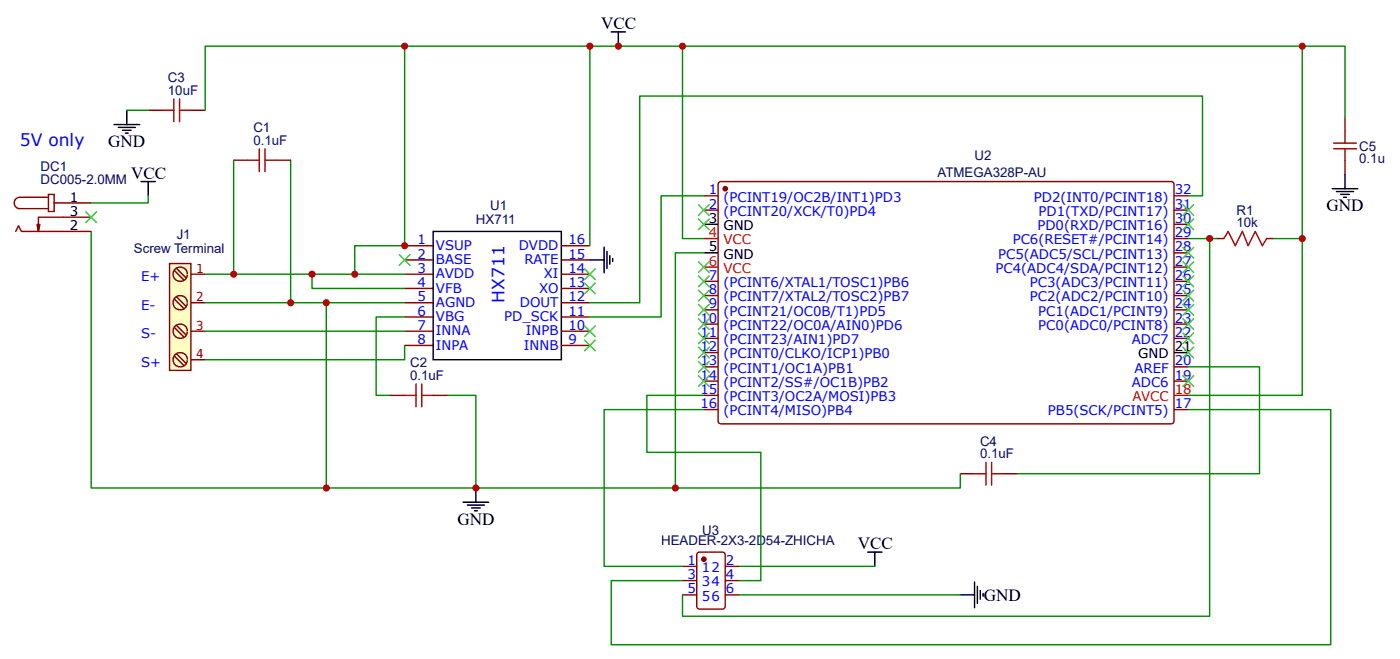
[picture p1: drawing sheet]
<svg xmlns="http://www.w3.org/2000/svg" width="260mm" height="122mm" viewBox="0 0 260 122" stroke-linecap="round" stroke-linejoin="round" font-family="sans-serif">
<path d="M80.4 43h23.8v23.8h-23.8z" fill="none" stroke="#000" stroke-width=".26"/>
<g fill="none" stroke="#800" stroke-width=".26">
<path d="M75.1 45.6h5.3M75.1 48.3h5.3M75.1 50.9h5.3M75.1 53.6h5.3M75.1 56.2h5.3M75.1 58.8h5.3M104.2 45.6h5.3M104.2 48.3h5.3M104.2 50.9h5.3M104.2 53.6h5.3M104.2 56.2h5.3M104.2 58.8h5.3"/>
<path d="M75.1 61.5h5.3M75.1 64.1h5.3M104.2 61.5h5.3M104.2 64.1h5.3"/>
</g>
<path d="M31.5 48.9h4v19.9h-4z" fill="#ffffc2" stroke="#840000" stroke-width=".26"/>
<g fill="none" stroke="#840000" stroke-width=".26">
<path d="M32.4 55.5l1.7 1.8M32.4 50.2l1.7 1.8M32.8 49.8l1.7 1.8M32.8 55.1l1.7 1.8M34.8 56.2a1.32 1.32 0 0 0-2-1.2 1.32 1.32 0 0 0-.1 2.3 1.32 1.32 0 0 0 2.1-1M34.8 50.9a1.32 1.32 0 0 0-2-1.2 1.32 1.32 0 0 0-.1 2.3 1.32 1.32 0 0 0 2.1-1M35.5 50.9h2.6M35.5 56.2h2.6M32.4 66.1l1.7 1.7M32.4 60.8l1.7 1.7M32.8 60.4l1.7 1.8M32.8 65.7l1.7 1.7"/>
<path d="M34.8 66.8a1.32 1.32 0 0 0-2-1.2 1.32 1.32 0 0 0-.1 2.3 1.32 1.32 0 0 0 2.1-1M34.8 61.5a1.32 1.32 0 0 0-2-1.2 1.32 1.32 0 0 0-.1 2.3 1.32 1.32 0 0 0 2.1-1M35.5 61.5h2.6M35.5 66.8h2.6"/>
</g>
<g fill="none" stroke="#080" stroke-width=".26">
<path d="M75.1 8.6v37h-9.2v5.3M109.5 8.6v37M126.7 8.6h115.1v64.8h-21.1M241.8 8.6h8v13.2M23.5 20.5h4M27.5 36.4v1.3h-10.6M38.1 20.5v-11.9h88.6v35.7h4M43.4 29.7v21.2M54 29.7v26.5M130.7 36.4h-7.9v22.4h-13.3M220.7 36.4h2.6v-18.6h-104.5v38.4h-9.3M16.9 43v47.6h43.7"/>
<path d="M38.1 50.9h37M38.1 56.2h37M57.9 50.9v2.7h17.2M60.6 56.2v34.4h27.8v-17.2h-5.3M75.1 58.8h-5.3v14.6h2.7M130.7 46.9h-5.3v43.7h-37M220.7 44.3h5.3M224.6 44.3v70.1h-97.9v-4M236.5 44.3h5.3M38.1 61.5h37M75.1 64.1v2.7h-37M130.7 76h-18.5v29.1h14.5"/>
<path d="M130.7 73.4h-10.6v10.6h21.2v23.8h-4M220.7 68.1h13.2v19.8h-45M220.7 76h26.4v43.7h-133.6v-11.9h13.2M178.3 87.9v2.7h-52.9M137.3 105.1h25.2M137.3 110.4h41"/>
</g>
<g fill="none" stroke="#800" stroke-width=".26">
<path d="M9 36.1h1.1v3.2h-1.1zM9 36.6h-5.3a1.06 1.06 0 0 0-1.1 1.1 1.06 1.06 0 0 0 1.1 1h5.3M10.1 37.7h6.8M27.5 20.5h2.7M35.5 20.5h2.6M43.4 29.7h2.6M51.3 29.7h2.7M130.7 36.4h2.6M130.7 39h2.6M133.6 33.8h84.2l.2 .4-.1 44.2-.4 .3-83.9-.1-.3-.4v-44zM218 36.4h2.7M218 39h2.7"/>
<path d="M249.8 21.8v2.6M249.8 29.7v2.7M2.9 43l.5-1.1 .6 1.1h12.9M7.4 41.6l-.3 1.4M16.9 40.3h-9.8v2.7l-.2-1.4M130.7 52.2h2.6M130.7 54.9h2.6M130.7 57.5h2.6M218 52.2h2.7M218 54.9h2.7M218 57.5h2.7M218 49.6h2.7"/>
<path d="M218 46.9h2.7M218 44.3h2.7M218 41.6h2.7M226 44.3h1.3M235.2 44.3h1.3M72.5 73.4h2.6M80.4 73.4h2.7M130.7 60.2h2.6M130.7 62.8h2.6M130.7 65.5h2.6M130.7 68.1h2.6M130.7 70.7h2.6"/>
<path d="M130.7 73.4h2.6M130.7 76h2.6M218 60.2h2.7M218 62.8h2.7M218 68.1h2.7M218 70.7h2.7M218 76h2.7M178.3 87.9h2.7M186.3 87.9h2.6M126.7 105.1h2.7M126.7 110.4h2.7M126.7 107.8h2.7"/>
<path d="M129.5 102.8l.4-.3h4.2l.5 .3 .1 9.8-.3 .4-4.5 .1-.4-.3zM134.7 105.1h2.6M134.7 110.4h2.6M134.7 107.8h2.6"/>
</g>
<g fill="#800" stroke="#800" stroke-width=".26">
<circle cx="134.7" cy="35" r=".4"/>
<circle cx="130.7" cy="103.8" r=".4"/>
</g>
<g fill="none" stroke="#000" stroke-width=".26">
<path d="M113.5 5.9h2.7M114.8 5.9v2.7M21.2 23.1h4.7M22 23.7h3.1M22.8 24.2h1.5M23.3 24.7h.5M23.5 20.5v2.6M26.2 33.7h2.6M27.5 33.7v2.7M247.4 35h4.7M248.2 35.6h3.2M249 36.1h1.6"/>
<path d="M249.5 36.6h.5M249.8 32.4v2.6M109.5 48.3h2.7M112.2 45.9v4.7M112.7 46.7v3.1M113.2 47.5v1.6M113.8 48v.5M130.7 41.6h2.6M130.7 46.9h2.6M218 65.5h2.7M86 93.2h4.8M86.8 93.8h3.2"/>
<path d="M87.6 94.3h1.6M88.1 94.8h.5M88.4 90.6v2.6M161.1 102.5h2.7M162.5 102.5v2.6M178.3 110.4h2.7M181 108.1v4.7M181.5 108.8v3.2M182 109.6v1.6M182.6 110.2v.5"/>
</g>
<path d="M130.7 44.3h2.6M130.7 49.6h2.6M218 73.4h2.7" fill="none" stroke="#f00" stroke-width=".26"/>
<g fill="none" stroke="#a00000" stroke-width=".26">
<path d="M32.3 18.4v4.2M33.3 18.4v4.2M30.2 20.5h2.1M33.3 20.5h2.2M46 29.7h2.2M48.2 27.6v4.3M49.2 29.7h2.1M49.2 27.6v4.3M247.6 26.6h4.3M247.6 27.6h4.3M249.8 24.4v2.2M249.8 27.6v2.1"/>
<path d="M227.3 44.3l.8-1.3 1.3 2.6 1.3-2.6 1.1 2.6 1.3-2.6 1.3 2.6 .8-1.3M75.1 73.4h2.2M77.3 71.3v4.2M78.3 73.4h2.1M78.3 71.3v4.2M181 87.9h2.1M183.1 85.8v4.3M184.1 87.9h2.2M184.1 85.8v4.3"/>
</g>
<g fill="#000" stroke="#3c3" stroke-width=".26">
<path d="M15.9 39.3l2.1 2.1zM18 39.3l-2.1 2.1z"/>
<path d="M129.6 37.9l2.2 2.2zM131.8 37.9l-2.2 2.2z"/>
<path d="M219.6 37.9l2.1 2.2zM221.7 37.9l-2.1 2.2z"/>
<path d="M74.1 47.2l2.1 2.1zM76.2 47.2l-2.1 2.1z"/>
<path d="M108.5 52.5l2.1 2.1zM110.6 52.5l-2.1 2.1z"/>
<path d="M108.5 49.8l2.1 2.2zM110.6 49.8l-2.1 2.2z"/>
<path d="M129.6 48.5l2.2 2.1zM129.6 50.6l2.2-2.1z"/>
<path d="M129.6 51.2l2.2 2.1zM129.6 53.3l2.2-2.1z"/>
<path d="M129.6 53.8l2.2 2.1zM131.8 53.8l-2.2 2.1z"/>
<path d="M129.6 56.5l2.2 2.1zM129.6 58.6l2.2-2.1z"/>
<path d="M129.6 59.1l2.2 2.1zM129.6 61.2l2.2-2.1z"/>
<path d="M129.6 40.6l2.2 2.1zM131.8 40.6l-2.2 2.1z"/>
<path d="M219.6 59.1l2.1 2.1zM221.7 59.1l-2.1 2.1z"/>
<path d="M219.6 56.5l2.1 2.1zM221.7 56.5l-2.1 2.1z"/>
<path d="M219.6 53.8l2.1 2.1zM221.7 53.8l-2.1 2.1z"/>
<path d="M219.6 51.2l2.1 2.1zM221.7 51.2l-2.1 2.1z"/>
<path d="M219.6 48.5l2.1 2.1zM221.7 48.5l-2.1 2.1z"/>
<path d="M219.6 45.9l2.1 2.1zM221.7 45.9l-2.1 2.1z"/>
<path d="M219.6 40.6l2.1 2.1zM221.7 40.6l-2.1 2.1z"/>
<path d="M108.5 63.1l2.1 2.1zM110.6 63.1l-2.1 2.1z"/>
<path d="M108.5 60.4l2.1 2.1zM110.6 60.4l-2.1 2.1z"/>
<path d="M129.6 61.8l2.2 2.1zM131.8 61.8l-2.2 2.1z"/>
<path d="M129.6 64.4l2.2 2.1zM129.6 66.5l2.2-2.1z"/>
<path d="M129.6 67l2.2 2.2zM129.6 69.2l2.2-2.2z"/>
<path d="M129.6 69.7l2.2 2.1zM131.8 69.7l-2.2 2.1z"/>
<path d="M219.6 64.4l2.1 2.1zM221.7 64.4l-2.1 2.1z"/>
<path d="M219.6 69.7l2.1 2.1zM221.7 69.7l-2.1 2.1z"/>
<path d="M219.6 61.8l2.1 2.1zM221.7 61.8l-2.1 2.1z"/>
</g>
<g fill="#c00">
<circle cx="57.9" cy="50.9" r=".66"/>
<circle cx="60.6" cy="56.2" r=".66"/>
<circle cx="54" cy="56.2" r=".66"/>
<circle cx="109.5" cy="8.6" r=".66"/>
<circle cx="75.1" cy="8.6" r=".66"/>
<circle cx="65.9" cy="50.9" r=".66"/>
<circle cx="75.1" cy="45.6" r=".66"/>
<circle cx="114.8" cy="8.6" r=".66"/>
<circle cx="126.7" cy="8.6" r=".66"/>
<circle cx="125.4" cy="90.6" r=".66"/>
<circle cx="241.8" cy="8.6" r=".66"/>
<circle cx="88.4" cy="90.6" r=".66"/>
<circle cx="43.4" cy="50.9" r=".66"/>
<circle cx="241.8" cy="44.3" r=".66"/>
<circle cx="60.6" cy="90.6" r=".66"/>
<circle cx="224.6" cy="44.3" r=".66"/>
</g>
<g font-size="3.2">
<text x="111.7" y="5.4">VCC</text>
<text x="20.1" y="27.4">GND</text>
<text x="24.3" y="33.2">VCC</text>
<text x="246.3" y="39.3">GND</text>
<text x="84.9" y="97.5">GND</text>
<text x="159.3" y="102">VCC</text>
<text x="182.7" y="111.5">GND</text>
</g>
<g font-size="3.2" fill="#00f">
<text x="3.7" y="27.1">5V only</text>
<text x="93.7" y="56.2" transform="rotate(-90 93.7 56.2)">HX711</text>
</g>
<g font-size="2.5" fill="#000080">
<text x="31.2" y="17.6">10uF</text>
<text x="31.2" y="15.3">C3</text>
<text x="47.1" y="26.8">0.1uF</text>
<text x="47.1" y="24.6">C1</text>
<text x="181" y="29.7">U2</text>
<text x="252.4" y="28">C5</text>
<text x="7.5" y="34.1">DC005-2.0MM</text>
<text x="7.5" y="31.8">DC1</text>
<text x="174.1" y="32.9">ATMEGA328P-AU</text>
<text x="252.4" y="30.3">0.1u</text>
<text x="88.4" y="41.6">HX711</text>
<text x="91" y="39">U1</text>
<text x="229.6" y="39.9">R1</text>
<text x="24.9" y="46.9">Screw Terminal</text>
<text x="32.8" y="44.3">J1</text>
<text x="229.6" y="42.2">10k</text>
<text x="76.2" y="70.5">0.1uF</text>
<text x="76.2" y="68.2">C2</text>
<text x="182" y="82.8">C4</text>
<text x="182" y="85">0.1uF</text>
<text x="122.8" y="101.2">HEADER-2X3-2D54-ZHICHA</text>
<text x="130.4" y="99.3">U3</text>
</g>
<g font-size="2.5">
<text x="13" y="40.1">3</text>
<text x="13" y="37.4">1</text>
<text x="131.6" y="41.4">3</text>
<text x="13" y="42.7">2</text>
<text x="131.6" y="46.7">5</text>
<text x="134.3" y="42.7">GND</text>
<text x="134.3" y="48">GND</text>
<text x="218.1" y="65.2">21</text>
<text x="211.4" y="66.5">GND</text>
</g>
<g font-size="2.5" fill="#00f">
<text x="131.6" y="36.1">1</text>
<text x="131.6" y="38.7">2</text>
<text x="134.3" y="37.4">(PCINT19/OC2B/INT1)PD3</text>
<text x="134.3" y="40.1">(PCINT20/XCK/T0)PD4</text>
<text x="192" y="37.4">PD2(INT0/PCINT18)</text>
<text x="192.8" y="40.1">PD1(TXD/PCINT17)</text>
<text x="218.1" y="41.4">30</text>
<text x="218.1" y="38.7">31</text>
<text x="218.1" y="36.1">32</text>
<text x="77.5" y="45.3">1</text>
<text x="77.5" y="48">2</text>
<text x="81" y="46.4">VSUP</text>
<text x="96.3" y="46.4">DVDD</text>
<text x="105.6" y="48">15</text>
<text x="105.6" y="45.3">16</text>
<text x="185.3" y="48">PC5(ADC5/SCL/PCINT13)</text>
<text x="188.1" y="45.3">PC6(RESET#/PCINT14)</text>
<text x="192.6" y="42.7">PD0(RXD/PCINT16)</text>
<text x="218.1" y="46.7">28</text>
<text x="218.1" y="44">29</text>
<text x="26.2" y="52.2">E+</text>
<text x="77.5" y="50.6">3</text>
<text x="77.5" y="53.3">4</text>
<text x="81" y="49.1">BASE</text>
<text x="81" y="51.7">AVDD</text>
<text x="97.4" y="49.1">RATE</text>
<text x="101" y="51.7">XI</text>
<text x="105.6" y="53.3">13</text>
<text x="105.6" y="50.6">14</text>
<text x="131.6" y="52">7</text>
<text x="134.3" y="53.3">(PCINT6/XTAL1/TOSC1)PB6</text>
<text x="184.8" y="50.6">PC4(ADC4/SDA/PCINT12)</text>
<text x="191.2" y="53.3">PC3(ADC3/PCINT11)</text>
<text x="218.1" y="52">26</text>
<text x="218.1" y="49.3">27</text>
<text x="26.2" y="57.5">E-</text>
<text x="77.5" y="55.9">5</text>
<text x="77.5" y="58.6">6</text>
<text x="81" y="54.3">VFB</text>
<text x="81" y="57">AGND</text>
<text x="81" y="59.6">VBG</text>
<text x="93.6" y="59.6">PD_SCK</text>
<text x="96.5" y="57">DOUT</text>
<text x="100.1" y="54.3">XO</text>
<text x="105.6" y="58.6">11</text>
<text x="105.6" y="55.9">12</text>
<text x="130.1" y="59.9">10</text>
<text x="131.6" y="54.6">8</text>
<text x="131.6" y="57.3">9</text>
<text x="134.3" y="55.9">(PCINT7/XTAL2/TOSC2)PB7</text>
<text x="134.3" y="58.6">(PCINT21/OC0B/T1)PD5</text>
<text x="191.2" y="55.9">PC2(ADC2/PCINT10)</text>
<text x="192.8" y="58.6">PC1(ADC1/PCINT9)</text>
<text x="218.1" y="59.9">23</text>
<text x="218.1" y="57.3">24</text>
<text x="218.1" y="54.6">25</text>
<text x="26.2" y="62.8">S-</text>
<text x="77.5" y="61.2">7</text>
<text x="77.5" y="63.9">8</text>
<text x="81" y="62.3">INNA</text>
<text x="81" y="64.9">INPA</text>
<text x="97.3" y="64.9">INNB</text>
<text x="97.6" y="62.3">INPB</text>
<text x="105.6" y="63.9">9</text>
<text x="105.6" y="61.2">10</text>
<text x="130.1" y="62.5">11</text>
<text x="130.1" y="65.2">12</text>
<text x="134.3" y="61.2">(PCINT22/OC0A/AIN0)PD6</text>
<text x="134.3" y="63.9">(PCINT23/AIN1)PD7</text>
<text x="192.8" y="61.2">PC0(ADC0/PCINT8)</text>
<text x="210.2" y="63.9">ADC7</text>
<text x="218.1" y="62.5">22</text>
<text x="26.2" y="68.1">S+</text>
<text x="130.1" y="67.8">13</text>
<text x="130.1" y="70.5">14</text>
<text x="134.3" y="66.5">(PCINT0/CLKO/ICP1)PB0</text>
<text x="134.3" y="69.2">(PCINT1/OC1A)PB1</text>
<text x="134.3" y="71.8">(PCINT2/SS#/OC1B)PB2</text>
<text x="210.2" y="71.8">ADC6</text>
<text x="210.7" y="69.2">AREF</text>
<text x="218.1" y="70.5">19</text>
<text x="218.1" y="67.8">20</text>
<text x="130.1" y="73.1">15</text>
<text x="130.1" y="75.8">16</text>
<text x="134.3" y="74.5">(PCINT3/OC2A/MOSI)PB3</text>
<text x="134.3" y="77.1">(PCINT4/MISO)PB4</text>
<text x="194.6" y="77.1">PB5(SCK/PCINT5)</text>
<text x="218.1" y="75.8">17</text>
<text x="127.7" y="104.9">1</text>
<text x="127.7" y="107.5">3</text>
<text x="130.4" y="106.2">12</text>
<text x="134.8" y="107.5">4</text>
<text x="134.8" y="104.9">2</text>
<text x="127.7" y="110.2">5</text>
<text x="130.4" y="108.8">34</text>
<text x="130.4" y="111.5">56</text>
<text x="134.8" y="110.2">6</text>
</g>
<g font-size="2.5" fill="#f00">
<text x="131.6" y="44">4</text>
<text x="134.3" y="45.3">VCC</text>
<text x="131.6" y="49.3">6</text>
<text x="134.3" y="50.6">VCC</text>
<text x="210.3" y="74.5">AVCC</text>
<text x="218.1" y="73.1">18</text>
</g>
<g font-size="2.3" fill="#840000">
<text x="36.5" y="50.6">1</text>
<text x="36.5" y="55.9">2</text>
<text x="36.5" y="61.2">3</text>
<text x="36.5" y="66.5">4</text>
</g>
</svg>
